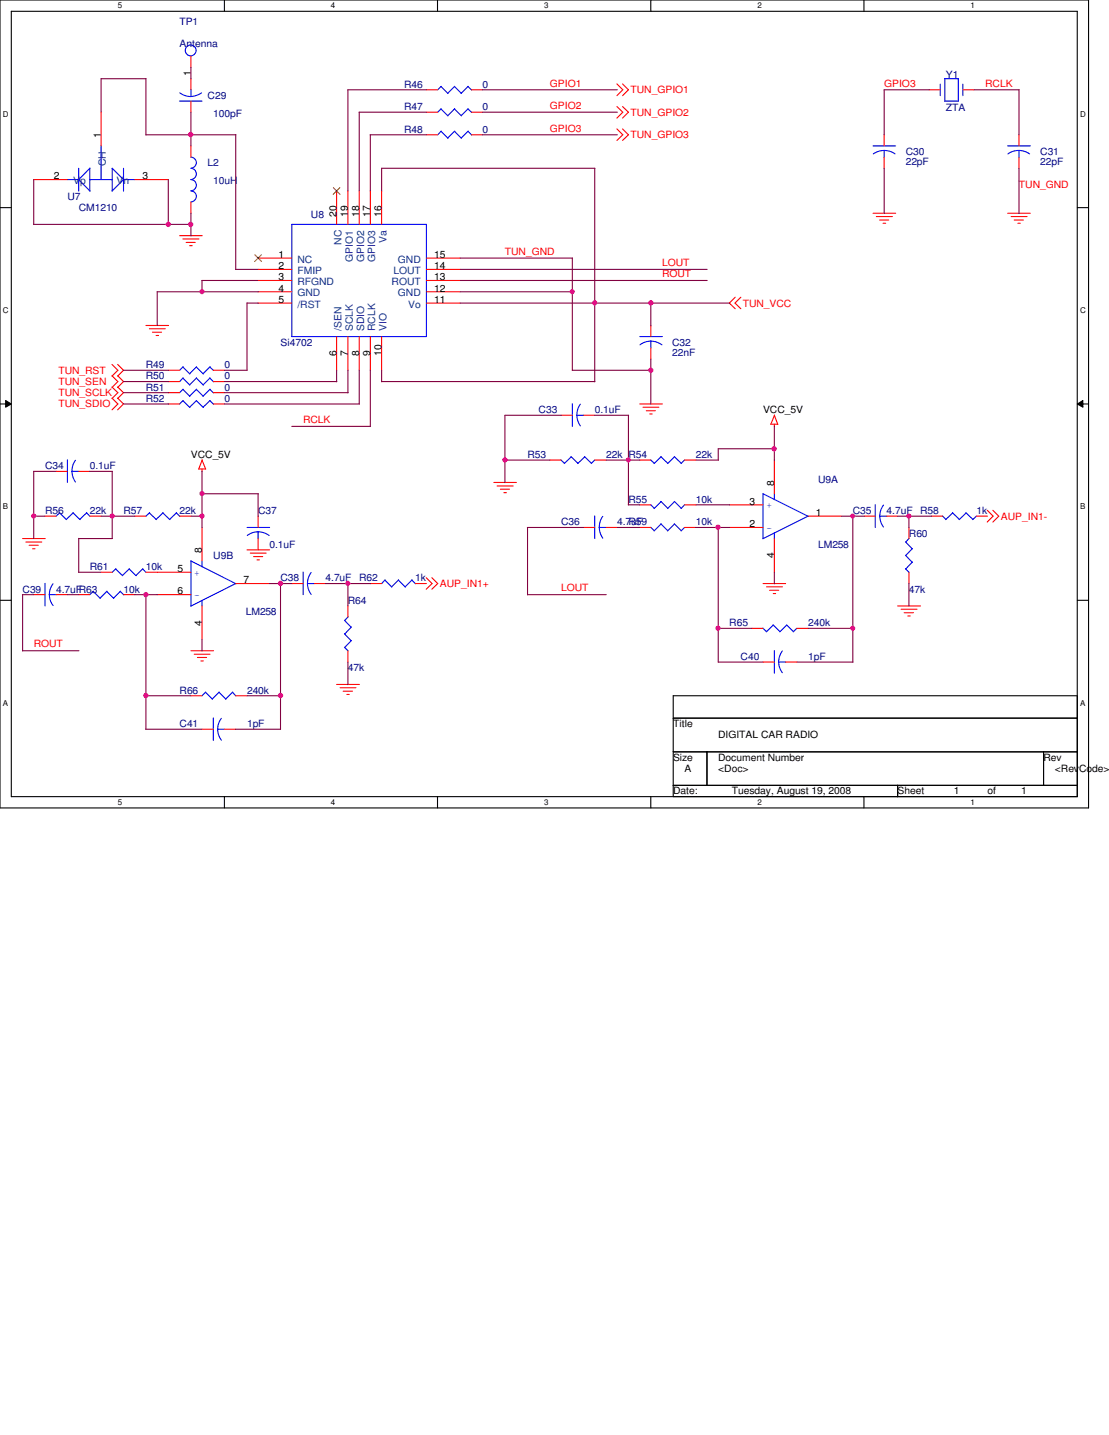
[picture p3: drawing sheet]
<svg xmlns="http://www.w3.org/2000/svg" width="216mm" height="279mm" viewBox="0 0 216 279" stroke-linecap="round" stroke-linejoin="round" font-family="sans-serif">
<path d="M0 0h211.9v157.3h-211.9zM2.2 2.2h207.5v152.9h-207.5z" fill="none" stroke="#000" stroke-width=".21"/>
<g fill="#fff">
<path d="M22.9 .3h.9v1.7h-.9z"/>
<path d="M22.9 155.4h.9v1.7h-.9z"/>
</g>
<path d="M43.7 0v2.2M43.7 155.1v2.2" fill="none" stroke="#000" stroke-width=".21"/>
<g fill="#fff">
<path d="M64.4 .3h.9v1.7h-.9z"/>
<path d="M64.4 155.4h.9v1.7h-.9z"/>
</g>
<path d="M85.2 0v2.2M85.2 155.1v2.2" fill="none" stroke="#000" stroke-width=".21"/>
<g fill="#fff">
<path d="M105.9 .3h.9v1.7h-.9z"/>
<path d="M105.9 155.4h.9v1.7h-.9z"/>
</g>
<path d="M126.7 0v2.2M126.7 155.1v2.2" fill="none" stroke="#000" stroke-width=".21"/>
<g fill="#fff">
<path d="M147.4 .3h.9v1.7h-.9z"/>
<path d="M147.4 155.4h.9v1.7h-.9z"/>
</g>
<path d="M168.2 0v2.2M168.2 155.1v2.2" fill="none" stroke="#000" stroke-width=".21"/>
<g fill="#fff">
<path d="M188.9 .3h.9v1.7h-.9z"/>
<path d="M188.9 155.4h.9v1.7h-.9z"/>
<path d="M.6 21.3h1.1v1.7h-1.1z"/>
<path d="M210.3 21.3h1.1v1.7h-1.1z"/>
<path d="M.6 59.5h1.1v1.8h-1.1z"/>
<path d="M210.3 59.5h1.1v1.8h-1.1z"/>
</g>
<path d="M0 40.4h2.2M209.7 40.4h2.2" fill="none" stroke="#000" stroke-width=".21"/>
<g fill="#fff">
<path d="M.6 97.7h1v1.8h-1z"/>
<path d="M210.3 97.7h1v1.8h-1z"/>
</g>
<path d="M0 78.7h2.2M209.7 78.7h2.2" fill="none" stroke="#000" stroke-width=".21"/>
<path d="M1.1 78l1.1 .7-1.1 .6zM209.7 78.7l1.1-.7v1.3z" fill="#000"/>
<path d="M1.1 78l1.1 .7-1.1 .6zM209.7 78.7l1.1-.7v1.3z" fill="none" stroke="#000" stroke-width=".19"/>
<g fill="#fff">
<path d="M.6 136h.9v1.7h-.9z"/>
<path d="M210.3 136h.9v1.7h-.9z"/>
</g>
<path d="M0 116.9h2.2M209.7 116.9h2.2M131.1 135.5h78.6v19.6h-78.6zM131.1 139.8h78.6M131.1 146.4h78.6M131.1 152.9h78.6M137.6 146.4v6.5M174.8 152.9v2.2M203.2 146.4v6.5" fill="none" stroke="#000" stroke-width=".21"/>
<g fill="none" stroke="#f00" stroke-width=".21">
<path d="M37.2 10.9v2.2M37.2 15.3v2.2M37.2 19.7v2.1M83 17.5h2.2M91.8 17.5h2.1M120.1 16.3l1.1 1.2-1.1 1.1M121.2 16.3l1.1 1.2-1.1 1.1M180.9 17.5h2.1M187.5 17.5h2.1M6.6 35h6.5M19.7 21.8v6.6M26.2 35h6.6"/>
<path d="M37.2 28.4v2.2M37.2 39.3v2.2M65.5 37.2v6.5M67.7 37.2v6.5M69.9 37.2v6.5M72.1 37.2v6.5M74.3 37.2v6.5M83 21.8h2.2M83 26.2h2.2M91.8 21.8h2.1M91.8 26.2h2.1M120.1 20.7l1.1 1.1-1.1 1.2"/>
<path d="M120.1 25.1l1.1 1.1-1.1 1.1M121.2 20.7l1.1 1.1-1.1 1.2M121.2 25.1l1.1 1.1-1.1 1.1M172.1 26.2v2.2M172.1 30.6v2.2M198.4 26.2v2.2M198.4 30.6v2.2M35 45.9h4.4M35.6 46.5h3.1M36.2 47.2h1.8M36.9 47.8h.5M50.2 50.2h6.6"/>
<path d="M50.2 52.5h6.6M50.2 54.6h6.6M50.2 56.8h6.6M50.2 59h6.6M83 50.2h6.6M83 52.5h6.6M83 54.6h6.6M83 56.8h6.6M83 59h6.6M143.1 57.9l-1.1 1.1 1.1 1.1M144.2 57.9l-1.1 1.1 1.1 1.1M170 41.5h4.4"/>
<path d="M170.6 42.2h3.1M171.2 42.8h1.8M171.9 43.5h.5M196.2 41.5h4.4M196.8 42.2h3.1M197.4 42.8h1.8M198.2 43.5h.4M21.8 75.4l1.1 1.1-1.1 1.1M21.8 73.2l1.1 1.1-1.1 1.1M21.8 71l1.1 1.1-1.1 1.1M21.8 77.5l1.1 1.2-1.1 1.1M22.9 75.4l1.1 1.1-1.1 1.1"/>
<path d="M22.9 73.2l1.1 1.1-1.1 1.1M22.9 71l1.1 1.1-1.1 1.1M22.9 77.5l1.1 1.2-1.1 1.1M28.4 63.4h4.4M29.1 64h3.1M29.7 64.7h1.8M30.4 65.3h.5M32.8 78.7h2.2M32.8 72.1h2.2M32.8 74.3h2.2M32.8 76.5h2.2M41.5 78.7h2.2"/>
<path d="M41.5 72.1h2.2M41.5 74.3h2.2M41.5 76.5h2.2M65.5 65.5v6.6M67.7 65.5v6.6M69.9 65.5v6.6M72.1 65.5v6.6M74.3 65.5v6.6M124.5 78.7h4.4M125.2 79.3h3.1M125.8 80h1.8M126.7 63.4v2.1"/>
<path d="M126.7 67.7v2.2M10.9 91.8h2.2M15.3 91.8h2.2M38.7 91.3h1.3M39.3 91.3v.5M39.3 89.6l.7 1.8M39.4 89.5l-.7 1.8M96.1 93.9h4.4M96.8 94.6h3.1M97.4 95.3h1.8M98.1 95.9h.5M107.1 89.6h2.1"/>
<path d="M109.2 80.9h2.2M113.6 80.9h2.2M115.8 89.6h2.2M124.5 98.3h2.2M124.5 89.6h2.2M126.5 80.6h.5M133.3 98.3h2.2M133.3 89.6h2.2M142 98.3h6.5M150.7 82.6v.5M150.7 89.6v6.5M150.7 80.9l.7 1.7"/>
<path d="M150.8 80.8l-.8 1.8h1.4M192.2 99.4l1.1 1.1-1.1 1.1M193.3 99.4l1.1 1.1-1.1 1.1M4.4 104.9h4.4M5 105.5h3.1M5.7 106.2h1.8M6.3 106.8h.5M6.6 115.8h2.2M8.8 100.5h2.1M10.9 115.8h2.2M15.3 115.8h2.2M17.5 100.5h2.2"/>
<path d="M19.7 111.4h2.1M24 115.8h2.2M26.2 100.5h2.2M28.4 111.4h8.8M30.6 115.8h6.6M35 100.5h2.2M39.3 102.7v6.5M39.3 118v6.5M45.9 113.6h6.6M48.1 107.1h4.4M48.7 107.7h3.1M49.4 108.4h1.7"/>
<path d="M50 109h.5M50.2 100.5v2.2M50.2 104.9v2.2M56.8 113.6h2.2M61.2 113.6h2.2M67.7 118v2.1M72.1 113.6h2.2M80.9 113.6h2.1M83 112.5l1.1 1.1-1.1 1.1M84.1 112.5l1.1 1.1-1.1 1.1M113.6 102.7h2.2M118 102.7h2.1"/>
<path d="M124.5 102.7h2.2M133.3 102.7h2.2M142 102.7h6.5M148.5 113.6h4.5M149.2 114.3h3.1M149.8 114.9h1.8M150.5 115.6h.5M150.7 104.9v6.5M157.3 100.5h6.5M168.2 100.5h2.2M172.6 100.5h2.2M174.8 118h4.4"/>
<path d="M175.4 118.6h3.1M176 119.3h1.8M176.7 119.9h.5M177 102.7v2.2M177 111.4v2.2M181.3 100.5h2.2M190.1 100.5h2.1M37.2 126.7h4.4M37.2 135.5h2.1M37.8 127.4h3.1M38.4 128h1.8M39.1 128.7h.5"/>
<path d="M45.9 135.5h2.2M65.5 133.3h4.5M66.2 133.9h3.1M66.8 134.6h1.8M67.5 135.2h.5M67.7 126.7v2.2M146.4 122.3h2.1M148.5 128.9h2.2M152.9 128.9h2.2M155.1 122.3h2.2M39.3 142h2.2M43.7 142h2.2"/>
</g>
<g fill="none" stroke="#00f" stroke-width=".21">
<path d="M34.9 19.7h4.4M35 18.1l1.2 .6 1 .1M37.2 17.4v1.4M39.2 18.1l-.7 .4-1.3 .3M85.9 16.8l1.3 1.4M85.9 16.8l-.7 .7M88.5 16.8l1.3 1.4M88.5 16.8l-1.3 1.4M91.1 16.8l.7 .7M91.1 16.8l-1.3 1.4M183 16.4v2.2M183.9 15.3h2.7"/>
<path d="M183.9 19.7h2.7M183.9 15.3v4.4M186.6 15.3v4.4M187.5 16.4v2.2M13.1 35h2.2M15.3 32.8v4.4M15.3 35l2.2 2.2M17.5 32.8v4.4M17.5 35h4.4M17.5 32.7l-2.2 2.3M19.7 28.4v6.6M24 32.8v4.4"/>
<path d="M24.1 35l-2.3-2.2v4.4M26.3 35h-2.3l-2.2 2.2M37.2 30.6a1.08 1.08 0 0 1 1 1.1 1.08 1.08 0 0 1-1 1.1 1.1 1.1 0 0 1 1 1.1 1.1 1.1 0 0 1-1 1.1 1.1 1.1 0 0 1 1 1.1 1.1 1.1 0 0 1-1 1.1 1.08 1.08 0 0 1 1 1 1.08 1.08 0 0 1-1 1.1M85.9 21.2l1.3 1.4M85.9 25.6l1.3 1.3M85.9 21.2l-.7 .6M85.9 25.5l-.7 .7M88.5 21.2l1.3 1.4M88.5 25.6l1.3 1.3M88.5 21.2l-1.3 1.3M88.5 25.5l-1.3 1.4M91.1 21.2l.7 .7"/>
<path d="M91.1 25.6l.7 .7M91.1 21.2l-1.3 1.3M91.1 25.5l-1.3 1.4M170 28.4h4.4M172.1 29.3l1.4 .2 .7 .5M172.1 29.3l-.9 .1-1.2 .6M172.1 29.3v1.3M196.2 28.4h4.4M198.4 29.3l.8 .1 1.2 .6M198.4 29.3l-1.4 .2-.8 .5M198.4 29.3v1.3M56.8 43.7h26.2v21.8h-26.2z"/>
<path d="M35.6 71.5l1.4 1.3M35.6 73.6l1.4 1.4M35.6 75.8l1.4 1.4M35.6 78l1.4 1.3M35.6 71.4l-.6 .7M35.6 73.6l-.6 .7M35.6 75.8l-.6 .7M35.6 78l-.6 .7M38.2 71.5l1.4 1.3M38.2 73.6l1.4 1.4M38.2 75.8l1.4 1.4M38.2 78l1.4 1.3"/>
<path d="M38.3 75.8l-1.4 1.3M38.3 71.4l-1.4 1.4M38.3 73.6l-1.4 1.3M38.3 78l-1.4 1.3M40.9 71.5l.7 .6M40.9 73.6l.7 .7M40.9 75.8l.7 .7M40.9 78l.7 .7M40.9 71.4l-1.4 1.4M40.9 75.8l-1.4 1.3M40.9 73.6l-1.4 1.3M40.9 78l-1.4 1.3"/>
<path d="M111.4 78.6v4.4M113 78.7l-.5 .8-.2 1.4M124.5 65.5h4.4M126.7 66.4l1.3 .3 .9 .4M126.7 66.4l-.9 .1-1.2 .6M126.7 66.4v1.4M11.6 99.9l1.4 1.3M11.6 99.8l-.7 .7M13.1 89.5v4.4M14 91.8l.1 .8 .6 1.3M14 91.8h1.4M14.2 99.9l1.4 1.3"/>
<path d="M14.3 99.8l-1.4 1.3M14.7 89.6l-.5 .8-.2 1.4M16.8 99.9l.7 .6M16.9 99.8l-1.4 1.3M29.1 99.9l1.3 1.3M29.1 99.8l-.7 .7M31.7 99.9l1.4 1.3M31.7 99.8l-1.3 1.3M34.3 99.9l.7 .6M34.4 99.8l-1.4 1.3M109.2 89.5l.7 .7M111.2 88.9l1.3 1.3"/>
<path d="M111.2 88.9l-1.3 1.4M112.3 80.9l.1 .8 .6 1.2M112.3 80.9h1.4M113.8 88.9l1.3 1.3M113.8 88.9l-1.3 1.4M115.8 89.6l-.7 .7M126.7 98.3l.7 .7M126.7 89.5l.7 .7M128.7 97.6l1.3 1.4M128.7 88.9l1.3 1.3M128.7 97.7l-1.4 1.3M128.7 88.9l-1.4 1.4"/>
<path d="M131.3 97.6l1.3 1.4M131.3 88.9l1.3 1.3M131.3 97.7l-1.3 1.3M131.3 88.9l-1.3 1.4M133.3 98.3l-.7 .7M133.3 89.6l-.7 .7M148.5 96.1l8.9 4.4M148.5 96.1v8.8M150.7 96.1v1.2M170.4 98.3v4.4M172 98.3l-.6 1.3-.1 .9M185.4 99.8l1.4 1.3"/>
<path d="M185.5 99.9l-1.4 1.3M188 99.8l1.4 1.3M188.1 99.9l-1.4 1.3M8.8 113.6v4.4M9.6 115.8l.3 1.3 .4 .8M9.6 115.8h1.4M10.3 113.7l-.6 1.2-.1 .9M18.2 115.1l1.3 1.4M18.2 115.1l-.7 .7M20.8 115.1l1.3 1.4M20.8 115.1l-1.3 1.4M22.5 110.8l1.4 1.3"/>
<path d="M22.6 110.7l-.8 .7M23.4 115.1l.7 .7M23.5 115.1l-1.4 1.4M25.1 110.8l1.4 1.3M25.2 110.7l-1.4 1.4M27.8 110.8l.6 .7M27.8 110.7l-1.3 1.4M37.2 109.2l8.7 4.5M37.2 109.2v8.8M39.3 109.2v1.2M39.3 116.9v1.1M45.9 113.6l-8.8 4.4"/>
<path d="M48.1 102.7h4.4M50.2 103.5l1.4 .3 .8 .5M50.2 103.5l-.9 .2-1.2 .6M50.2 103.5v1.4M59 111.4v4.4M59.9 113.6l.1 .9 .6 1.2M59.9 113.6h1.3M60.6 111.5l-.6 1.2-.1 .9M75 112.9l-.7 .7M77.6 112.9l1.3 1.4M77.6 112.9l-1.3 1.4-1.4-1.4M80.2 112.9l.7 .8"/>
<path d="M80.2 112.9l-1.3 1.4M115.8 100.5v4.4M116.7 102.7l.1 .9 .5 1.2M116.7 102.7h1.3M117.3 100.5l-.4 .8-.2 1.4M126.7 102.7l.7 .6M128.7 102l1.3 1.3M128.7 102l-1.4 1.4M131.3 102l1.3 1.3M131.3 102l-1.3 1.4M133.3 102.7l-.7 .7M150.7 103.8v1.1"/>
<path d="M157.3 100.5l-8.8 4.4M171.3 100.5l.2 1.3 .5 .8M171.3 100.5h1.3M176.3 110.7l.7 .7M176.3 108.1l1.3 1.4M176.3 105.5l1.3 1.3M177 104.8l-.7 .7M177.6 109.4l-1.3 1.4M177.6 106.8l-1.3 1.4M183.5 100.5l.6 .6M190.1 100.5l-.7 .7M40 134.8l1.4 1.3"/>
<path d="M40 134.7l-.7 .8M41.5 139.8v4.4M42.6 134.8l1.4 1.3M42.7 134.7l-1.4 1.4M43.1 139.9l-.6 1.2-.1 .9M45.3 134.8l.6 .7M45.3 134.7l-1.4 1.4M67.1 126l.6 .7M67.1 123.4l1.3 1.4M67.1 120.8l1.3 1.3M67.8 120.1l-.7 .7M68.4 124.7l-1.3 1.4"/>
<path d="M68.4 122.1l-1.3 1.3M148.5 122.3l.7 .7M150.5 121.7l1.3 1.3M150.5 121.7l-1.3 1.3M150.7 126.7v4.4M151.6 128.9l.1 .9 .6 1.2M151.6 128.9h1.4M152.3 126.7l-.6 1.3-.1 .9M153.1 121.7l1.4 1.3M153.2 121.7l-1.4 1.3M155.1 122.3l-.7 .7M42.4 142l.2 1.3 .5 .8"/>
<path d="M42.4 142h1.3"/>
<circle cx="37.1" cy="9.8" r="1.06"/>
</g>
<path d="M64.9 36.5l1.3 1.3M66.2 36.5l-1.3 1.3M49.6 49.6l1.3 1.3M50.9 49.6l-1.3 1.3" fill="none" stroke="#804000" stroke-width=".19"/>
<g fill="none" stroke="#800040" stroke-width=".21">
<path d="M19.7 15.3h8.7M19.7 15.3v6.5M28.4 15.3v11M37.2 13.1v2.3M67.7 17.5h15.3M67.7 17.5v19.7M93.9 17.5h26.3M180.9 17.5h-8.8v8.8M189.6 17.5h8.8M198.4 17.5v8.8M6.6 35v8.7M28.4 26.2h17.5"/>
<path d="M32.8 35v8.7M37.2 21.8v6.6M45.9 26.2v26.3M69.9 21.8h13.1M69.9 21.8v15.4M72.1 26.2h10.9M72.1 26.2v11M93.9 26.2h26.3M93.9 21.8h26.3M115.8 32.8v41.5M115.8 32.8h-41.5v4.4M172.1 32.8v8.8"/>
<path d="M198.4 32.8v8.8M6.6 43.7h30.6M30.6 56.8h19.7M30.6 56.8v6.6M37.2 41.5v4.4M39.3 54.6h10.9M39.3 54.6v2.3M45.8 52.5h4.4M48.1 59h2.2M48.1 59v13.1M89.6 56.8h21.9M89.6 54.6h48.1"/>
<path d="M89.6 59h52.4M89.6 52.5h48.1M89.6 50.2h21.9M111.4 50.2v21.9M126.7 59v4.4M24 74.3h8.8M24 76.5h8.8M24 78.7h8.8M24 72.1h8.8M43.7 74.3h21.9M43.7 76.5h24.1M43.7 78.7h26.3"/>
<path d="M43.7 72.1h4.4M65.5 72.1v2.2M67.7 72.1v4.4M69.9 72.1v6.6M72.1 72.1v11M74.3 72.1v2.2h41.5M111.4 72.1h15.3M126.7 69.9v8.8M6.5 91.8h4.4M6.6 91.8v13.1M17.5 91.8h4.4M21.8 91.8v13.1"/>
<path d="M39.3 91.8v10.9M39.3 96.1h11M50.2 96.1v4.4M56.8 83h15.3M98.3 89.6h8.8M109.3 80.9h-11v13.1M115.8 80.9h6.6M118 89.6h6.6M122.3 98.3h2.2M122.3 80.9v17.4M135.5 98.3h6.5M135.5 89.6h4.4"/>
<path d="M150.7 83v6.6M150.8 87.4h-11v2.2M6.6 115.8h-2.2v10.9M6.6 100.5h2.2M13.1 115.8h2.3M15.3 111.4h4.4M15.3 104.8v6.6M15.3 104.9h6.6M19.6 100.5h6.6M26.2 115.8h4.4M28.4 115.7v26.3M37.2 100.5h2.2"/>
<path d="M52.5 113.6h4.4M54.6 113.6v28.4M63.4 113.6h8.7M67.7 113.6v4.4M102.7 102.7h10.9M102.7 115.8h15.3M102.7 102.7v13.1M120.1 102.7h4.5M135.5 102.7h6.5M139.8 102.7v26.2h8.8M150.7 111.4v2.3M163.8 100.5h4.5"/>
<path d="M166 100.5v28.4M174.8 100.5h6.6M177 100.5v2.2M177 113.6v4.4M4.4 126.7h11M28.4 135.5h8.8M39.3 124.5v2.2M48.1 135.5h6.6M67.7 128.9v4.4M139.8 122.3h6.6M155.1 128.9h11M157.3 122.3h8.8"/>
<path d="M28.4 142h10.9M45.8 142h8.8"/>
</g>
<circle cx="39.3" cy="96.1" r=".43" fill="#f0f"/>
<circle cx="39.3" cy="96.1" r=".43" fill="none" stroke="#f0f" stroke-width=".21"/>
<circle cx="166" cy="122.3" r=".4" fill="#f0f"/>
<circle cx="166" cy="122.3" r=".4" fill="none" stroke="#f0f" stroke-width=".21"/>
<circle cx="166" cy="100.5" r=".4" fill="#f0f"/>
<circle cx="166" cy="100.5" r=".4" fill="none" stroke="#f0f" stroke-width=".21"/>
<circle cx="21.9" cy="100.5" r=".42" fill="#f0f"/>
<circle cx="21.9" cy="100.5" r=".42" fill="none" stroke="#f0f" stroke-width=".21"/>
<circle cx="122.3" cy="89.6" r=".4" fill="#f0f"/>
<circle cx="122.3" cy="89.6" r=".4" fill="none" stroke="#f0f" stroke-width=".21"/>
<circle cx="111.4" cy="56.8" r=".4" fill="#f0f"/>
<circle cx="111.4" cy="56.8" r=".4" fill="none" stroke="#f0f" stroke-width=".21"/>
<circle cx="150.7" cy="87.4" r=".43" fill="#f0f"/>
<circle cx="150.7" cy="87.4" r=".43" fill="none" stroke="#f0f" stroke-width=".21"/>
<circle cx="67.7" cy="113.6" r=".42" fill="#f0f"/>
<circle cx="67.7" cy="113.6" r=".42" fill="none" stroke="#f0f" stroke-width=".21"/>
<circle cx="37.1" cy="26.2" r=".43" fill="#f0f"/>
<circle cx="37.1" cy="26.2" r=".43" fill="none" stroke="#f0f" stroke-width=".21"/>
<circle cx="6.6" cy="100.5" r=".42" fill="#f0f"/>
<circle cx="6.6" cy="100.5" r=".42" fill="none" stroke="#f0f" stroke-width=".21"/>
<circle cx="28.4" cy="135.4" r=".43" fill="#f0f"/>
<circle cx="28.4" cy="135.4" r=".43" fill="none" stroke="#f0f" stroke-width=".21"/>
<circle cx="28.4" cy="115.8" r=".43" fill="#f0f"/>
<circle cx="28.4" cy="115.8" r=".43" fill="none" stroke="#f0f" stroke-width=".21"/>
<circle cx="115.8" cy="59" r=".43" fill="#f0f"/>
<circle cx="115.8" cy="59" r=".43" fill="none" stroke="#f0f" stroke-width=".21"/>
<circle cx="98.3" cy="89.6" r=".42" fill="#f0f"/>
<circle cx="98.3" cy="89.6" r=".42" fill="none" stroke="#f0f" stroke-width=".21"/>
<circle cx="126.7" cy="72.1" r=".43" fill="#f0f"/>
<circle cx="126.7" cy="72.1" r=".43" fill="none" stroke="#f0f" stroke-width=".21"/>
<circle cx="32.8" cy="43.7" r=".43" fill="#f0f"/>
<circle cx="32.8" cy="43.7" r=".43" fill="none" stroke="#f0f" stroke-width=".21"/>
<circle cx="39.3" cy="56.8" r=".42" fill="#f0f"/>
<circle cx="39.3" cy="56.8" r=".42" fill="none" stroke="#f0f" stroke-width=".21"/>
<circle cx="39.3" cy="100.5" r=".42" fill="#f0f"/>
<circle cx="39.3" cy="100.5" r=".42" fill="none" stroke="#f0f" stroke-width=".21"/>
<circle cx="54.6" cy="135.4" r=".43" fill="#f0f"/>
<circle cx="54.6" cy="135.4" r=".43" fill="none" stroke="#f0f" stroke-width=".21"/>
<circle cx="54.6" cy="113.6" r=".43" fill="#f0f"/>
<circle cx="54.6" cy="113.6" r=".43" fill="none" stroke="#f0f" stroke-width=".21"/>
<circle cx="176.9" cy="100.5" r=".4" fill="#f0f"/>
<circle cx="176.9" cy="100.5" r=".4" fill="none" stroke="#f0f" stroke-width=".21"/>
<circle cx="37.1" cy="43.7" r=".43" fill="#f0f"/>
<circle cx="37.1" cy="43.7" r=".43" fill="none" stroke="#f0f" stroke-width=".21"/>
<circle cx="139.8" cy="122.3" r=".42" fill="#f0f"/>
<circle cx="139.8" cy="122.3" r=".42" fill="none" stroke="#f0f" stroke-width=".21"/>
<circle cx="139.8" cy="102.7" r=".43" fill="#f0f"/>
<circle cx="139.8" cy="102.7" r=".43" fill="none" stroke="#f0f" stroke-width=".21"/>
<circle cx="126.7" cy="59" r=".43" fill="#f0f"/>
<circle cx="126.7" cy="59" r=".43" fill="none" stroke="#f0f" stroke-width=".21"/>
<g font-size="1.9" fill="#000080">
<text x="35" y="4.9">TP1</text>
<text x="35" y="9.2">Antenna</text>
<text x="78.7" y="17.1">R46</text>
<text x="93.9" y="17.1">0</text>
<text x="184.1" y="15.1">Y1</text>
<text x="40.4" y="19.3">C29</text>
<text x="41.5" y="22.8">100pF</text>
<text x="78.7" y="21.5">R47</text>
<text x="93.9" y="21.5">0</text>
<text x="184.1" y="21.7">ZTA</text>
<text x="78.7" y="25.8">R48</text>
<text x="93.9" y="25.8">0</text>
<text x="40.4" y="32.4">L2</text>
<text x="41.5" y="35.9">10uH</text>
<text x="176.3" y="30.2">C30</text>
<text x="176.3" y="32.2">22pF</text>
<text x="202.5" y="30.2">C31</text>
<text x="202.5" y="32.2">22pF</text>
<text x="13.1" y="38.9">U7</text>
<text x="15.3" y="41.1">CM1210</text>
<text x="60.5" y="42.4">U8</text>
<text x="28.4" y="71.7">R49</text>
<text x="43.7" y="71.7">0</text>
<text x="54.6" y="67.3">Si4702</text>
<text x="130.9" y="67.3">C32</text>
<text x="130.9" y="69.3">22nF</text>
<text x="28.4" y="73.9">R50</text>
<text x="28.4" y="76.1">R51</text>
<text x="43.7" y="73.9">0</text>
<text x="43.7" y="76.1">0</text>
<text x="28.4" y="78.2">R52</text>
<text x="43.7" y="78.2">0</text>
<text x="104.9" y="80.4">C33</text>
<text x="115.8" y="80.4">0.1uF</text>
<text x="102.7" y="89.2">R53</text>
<text x="118" y="89.2">22k R54</text>
<text x="135.5" y="89.2">22k</text>
<text x="8.8" y="91.4">C34</text>
<text x="17.5" y="91.4">0.1uF</text>
<text x="159.3" y="94">U9A</text>
<text x="8.8" y="100.1">R56</text>
<text x="17.5" y="100.1">22k</text>
<text x="24" y="100.1">R57</text>
<text x="35" y="100.1">22k</text>
<text x="50.2" y="100.1">C37</text>
<text x="122.3" y="97.9">R55</text>
<text x="135.5" y="97.9">10k</text>
<text x="166" y="100.1">C35</text>
<text x="172.6" y="100.1">4.7uF</text>
<text x="179.2" y="100.1">R58</text>
<text x="190.1" y="100.1">1k</text>
<text x="52.5" y="106.6">0.1uF</text>
<text x="109.2" y="102.3">C36</text>
<text x="120.1" y="102.3">4.7uF</text>
<text x="122.3" y="102.3">R59</text>
<text x="135.5" y="102.3">10k</text>
<text x="159.3" y="106.6">LM258</text>
<text x="177" y="104.5">R60</text>
<text x="17.5" y="111">R61</text>
<text x="28.4" y="111">10k</text>
<text x="41.5" y="108.8">U9B</text>
<text x="54.6" y="113.2">C38</text>
<text x="63.4" y="113.2">4.7uF</text>
<text x="69.9" y="113.2">R62</text>
<text x="80.9" y="113.2">1k</text>
<text x="4.4" y="115.4">C39</text>
<text x="10.9" y="115.4">4.7uFR63</text>
<text x="24" y="115.4">10k</text>
<text x="47.8" y="119.8">LM258</text>
<text x="67.7" y="117.6">R64</text>
<text x="177" y="115.4">47k</text>
<text x="142" y="121.9">R65</text>
<text x="157.3" y="121.9">240k</text>
<text x="67.7" y="130.7">47k</text>
<text x="144.2" y="128.5">C40</text>
<text x="157.3" y="128.5">1pF</text>
<text x="35" y="135">R66</text>
<text x="48.1" y="135">240k</text>
<text x="35" y="141.6">C41</text>
<text x="48.1" y="141.6">1pF</text>
</g>
<g font-size="1.9">
<text x="37.1" y="14.7" transform="rotate(-90 37.1 14.7)">1</text>
<text x="19.6" y="26.9" transform="rotate(-90 19.6 26.9)">1</text>
<text x="10.5" y="34.9">2</text>
<text x="27.8" y="34.9">3</text>
<text x="65.5" y="42.2" transform="rotate(-90 65.5 42.2)">20</text>
<text x="67.7" y="42.2" transform="rotate(-90 67.7 42.2)">19</text>
<text x="69.9" y="42.2" transform="rotate(-90 69.9 42.2)">18</text>
<text x="72.1" y="42.2" transform="rotate(-90 72.1 42.2)">17</text>
<text x="74.3" y="42.2" transform="rotate(-90 74.3 42.2)">16</text>
<text x="54.2" y="50.2">1</text>
<text x="54.2" y="52.4">2</text>
<text x="84.5" y="50.2">15</text>
<text x="84.5" y="52.4">14</text>
<text x="54.2" y="54.6">3</text>
<text x="54.2" y="56.8">4</text>
<text x="54.2" y="59">5</text>
<text x="84.5" y="54.6">13</text>
<text x="84.5" y="56.8">12</text>
<text x="84.5" y="59">11</text>
<text x="65.5" y="69.3" transform="rotate(-90 65.5 69.3)">6</text>
<text x="67.7" y="69.3" transform="rotate(-90 67.7 69.3)">7</text>
<text x="69.9" y="69.3" transform="rotate(-90 69.9 69.3)">8</text>
<text x="72.1" y="69.3" transform="rotate(-90 72.1 69.3)">9</text>
<text x="74.3" y="69.3" transform="rotate(-90 74.3 69.3)">10</text>
<text x="148.5" y="80.4">VCC_5V</text>
<text x="37.2" y="89.2">VCC_5V</text>
<text x="150.7" y="94.6" transform="rotate(-90 150.7 94.6)">8</text>
<text x="145.9" y="98.3">3</text>
<text x="158.8" y="100.5">1</text>
<text x="39.3" y="107.7" transform="rotate(-90 39.3 107.7)">8</text>
<text x="145.9" y="102.7">2</text>
<text x="34.5" y="111.4">5</text>
<text x="47.4" y="113.6">7</text>
<text x="150.7" y="108.7" transform="rotate(-90 150.7 108.7)">4</text>
<text x="34.5" y="115.7">6</text>
<text x="39.3" y="121.8" transform="rotate(-90 39.3 121.8)">4</text>
<text x="131.1" y="141.6">Title</text>
<text x="139.8" y="143.8">DIGITAL CAR RADIO</text>
<text x="131.1" y="148.2">Size</text>
<text x="139.8" y="148.2">Document Number</text>
<text x="203.2" y="148.2">Rev</text>
<text x="131.1" y="154.7">Date:</text>
<text x="133.3" y="150.3">A</text>
<text x="139.8" y="150.3">&lt;Doc&gt;</text>
<text x="142.5" y="154.7">Tuesday, August 19, 2008</text>
<text x="174.8" y="154.7">Sheet</text>
<text x="185.7" y="154.7">1</text>
<text x="192.2" y="154.7">of</text>
<text x="198.8" y="154.7">1</text>
<text x="205.4" y="150.3">&lt;RevCode&gt;</text>
</g>
<g font-size="1.9" fill="#f00">
<text x="107.1" y="16.8">GPIO1</text>
<text x="172.1" y="16.8">GPIO3</text>
<text x="191.8" y="16.8">RCLK</text>
<text x="107.1" y="21.3">GPIO2</text>
<text x="122.8" y="18.2">TUN_GPIO1</text>
<text x="122.8" y="22.6">TUN_GPIO2</text>
<text x="107.1" y="25.6">GPIO3</text>
<text x="122.8" y="26.9">TUN_GPIO3</text>
<text x="198.4" y="36.5">TUN_GND</text>
<text x="98.3" y="49.6">TUN_GND</text>
<text x="128.9" y="51.8">LOUT</text>
<text x="128.9" y="54">ROUT</text>
<text x="144.6" y="59.7">TUN_VCC</text>
<text x="11.4" y="77.2">TUN_SCLK</text>
<text x="11.4" y="75">TUN_SEN</text>
<text x="11.4" y="72.8">TUN_RST</text>
<text x="11.4" y="79.3">TUN_SDIO</text>
<text x="59" y="82.4">RCLK</text>
<text x="194.9" y="101.2">AUP_IN1-</text>
<text x="85.6" y="114.3">AUP_IN1+</text>
<text x="109.2" y="115.1">LOUT</text>
<text x="6.6" y="126.1">ROUT</text>
</g>
<g font-size="1.9" fill="#004080">
<text x="14.2" y="35.9">Vp</text>
<text x="20.6" y="32.4" transform="rotate(-90 20.6 32.4)">CH</text>
<text x="22.7" y="35.9">Vn</text>
<text x="66.5" y="47.7" transform="rotate(-90 66.5 47.7)">NC</text>
<text x="75.2" y="47.2" transform="rotate(-90 75.2 47.2)">Va</text>
<text x="57.9" y="51.1">NC</text>
<text x="57.9" y="53.3">FMIP</text>
<text x="68.7" y="50.9" transform="rotate(-90 68.7 50.9)">GPIO1</text>
<text x="70.9" y="50.9" transform="rotate(-90 70.9 50.9)">GPIO2</text>
<text x="73" y="50.9" transform="rotate(-90 73 50.9)">GPIO3</text>
<text x="76.6" y="53.3">LOUT</text>
<text x="77.5" y="51.1">GND</text>
<text x="57.9" y="55.5">RFGND</text>
<text x="57.9" y="57.7">GND</text>
<text x="57.9" y="59.9">/RST</text>
<text x="76.2" y="55.5">ROUT</text>
<text x="77.5" y="57.7">GND</text>
<text x="79.5" y="59.9">Vo</text>
<text x="66.5" y="64.4" transform="rotate(-90 66.5 64.4)">/SEN</text>
<text x="68.7" y="64.4" transform="rotate(-90 68.7 64.4)">SCLK</text>
<text x="70.9" y="64.4" transform="rotate(-90 70.9 64.4)">SDIO</text>
<text x="73" y="64.4" transform="rotate(-90 73 64.4)">RCLK</text>
<text x="75.2" y="64.4" transform="rotate(-90 75.2 64.4)">VIO</text>
</g>
<g font-size="1.9" fill="#00f">
<text x="149.2" y="99">+</text>
<text x="149.2" y="103.3">-</text>
<text x="37.8" y="112.1">+</text>
<text x="37.8" y="116.5">-</text>
</g>
<g font-size="1.6">
<text x="22.9" y="1.7">5</text>
<text x="64.4" y="1.7">4</text>
<text x="105.9" y="1.7">3</text>
<text x="147.4" y="1.7">2</text>
<text x="188.9" y="1.7">1</text>
<text x=".6" y="22.7">D</text>
<text x="210.3" y="22.7">D</text>
<text x=".6" y="60.9">C</text>
<text x="210.3" y="60.9">C</text>
<text x=".6" y="99.1">B</text>
<text x="210.3" y="99.1">B</text>
<text x=".6" y="137.4">A</text>
<text x="210.3" y="137.4">A</text>
<text x="22.9" y="156.8">5</text>
<text x="64.4" y="156.8">4</text>
<text x="105.9" y="156.8">3</text>
<text x="147.4" y="156.8">2</text>
<text x="188.9" y="156.8">1</text>
</g>
</svg>
